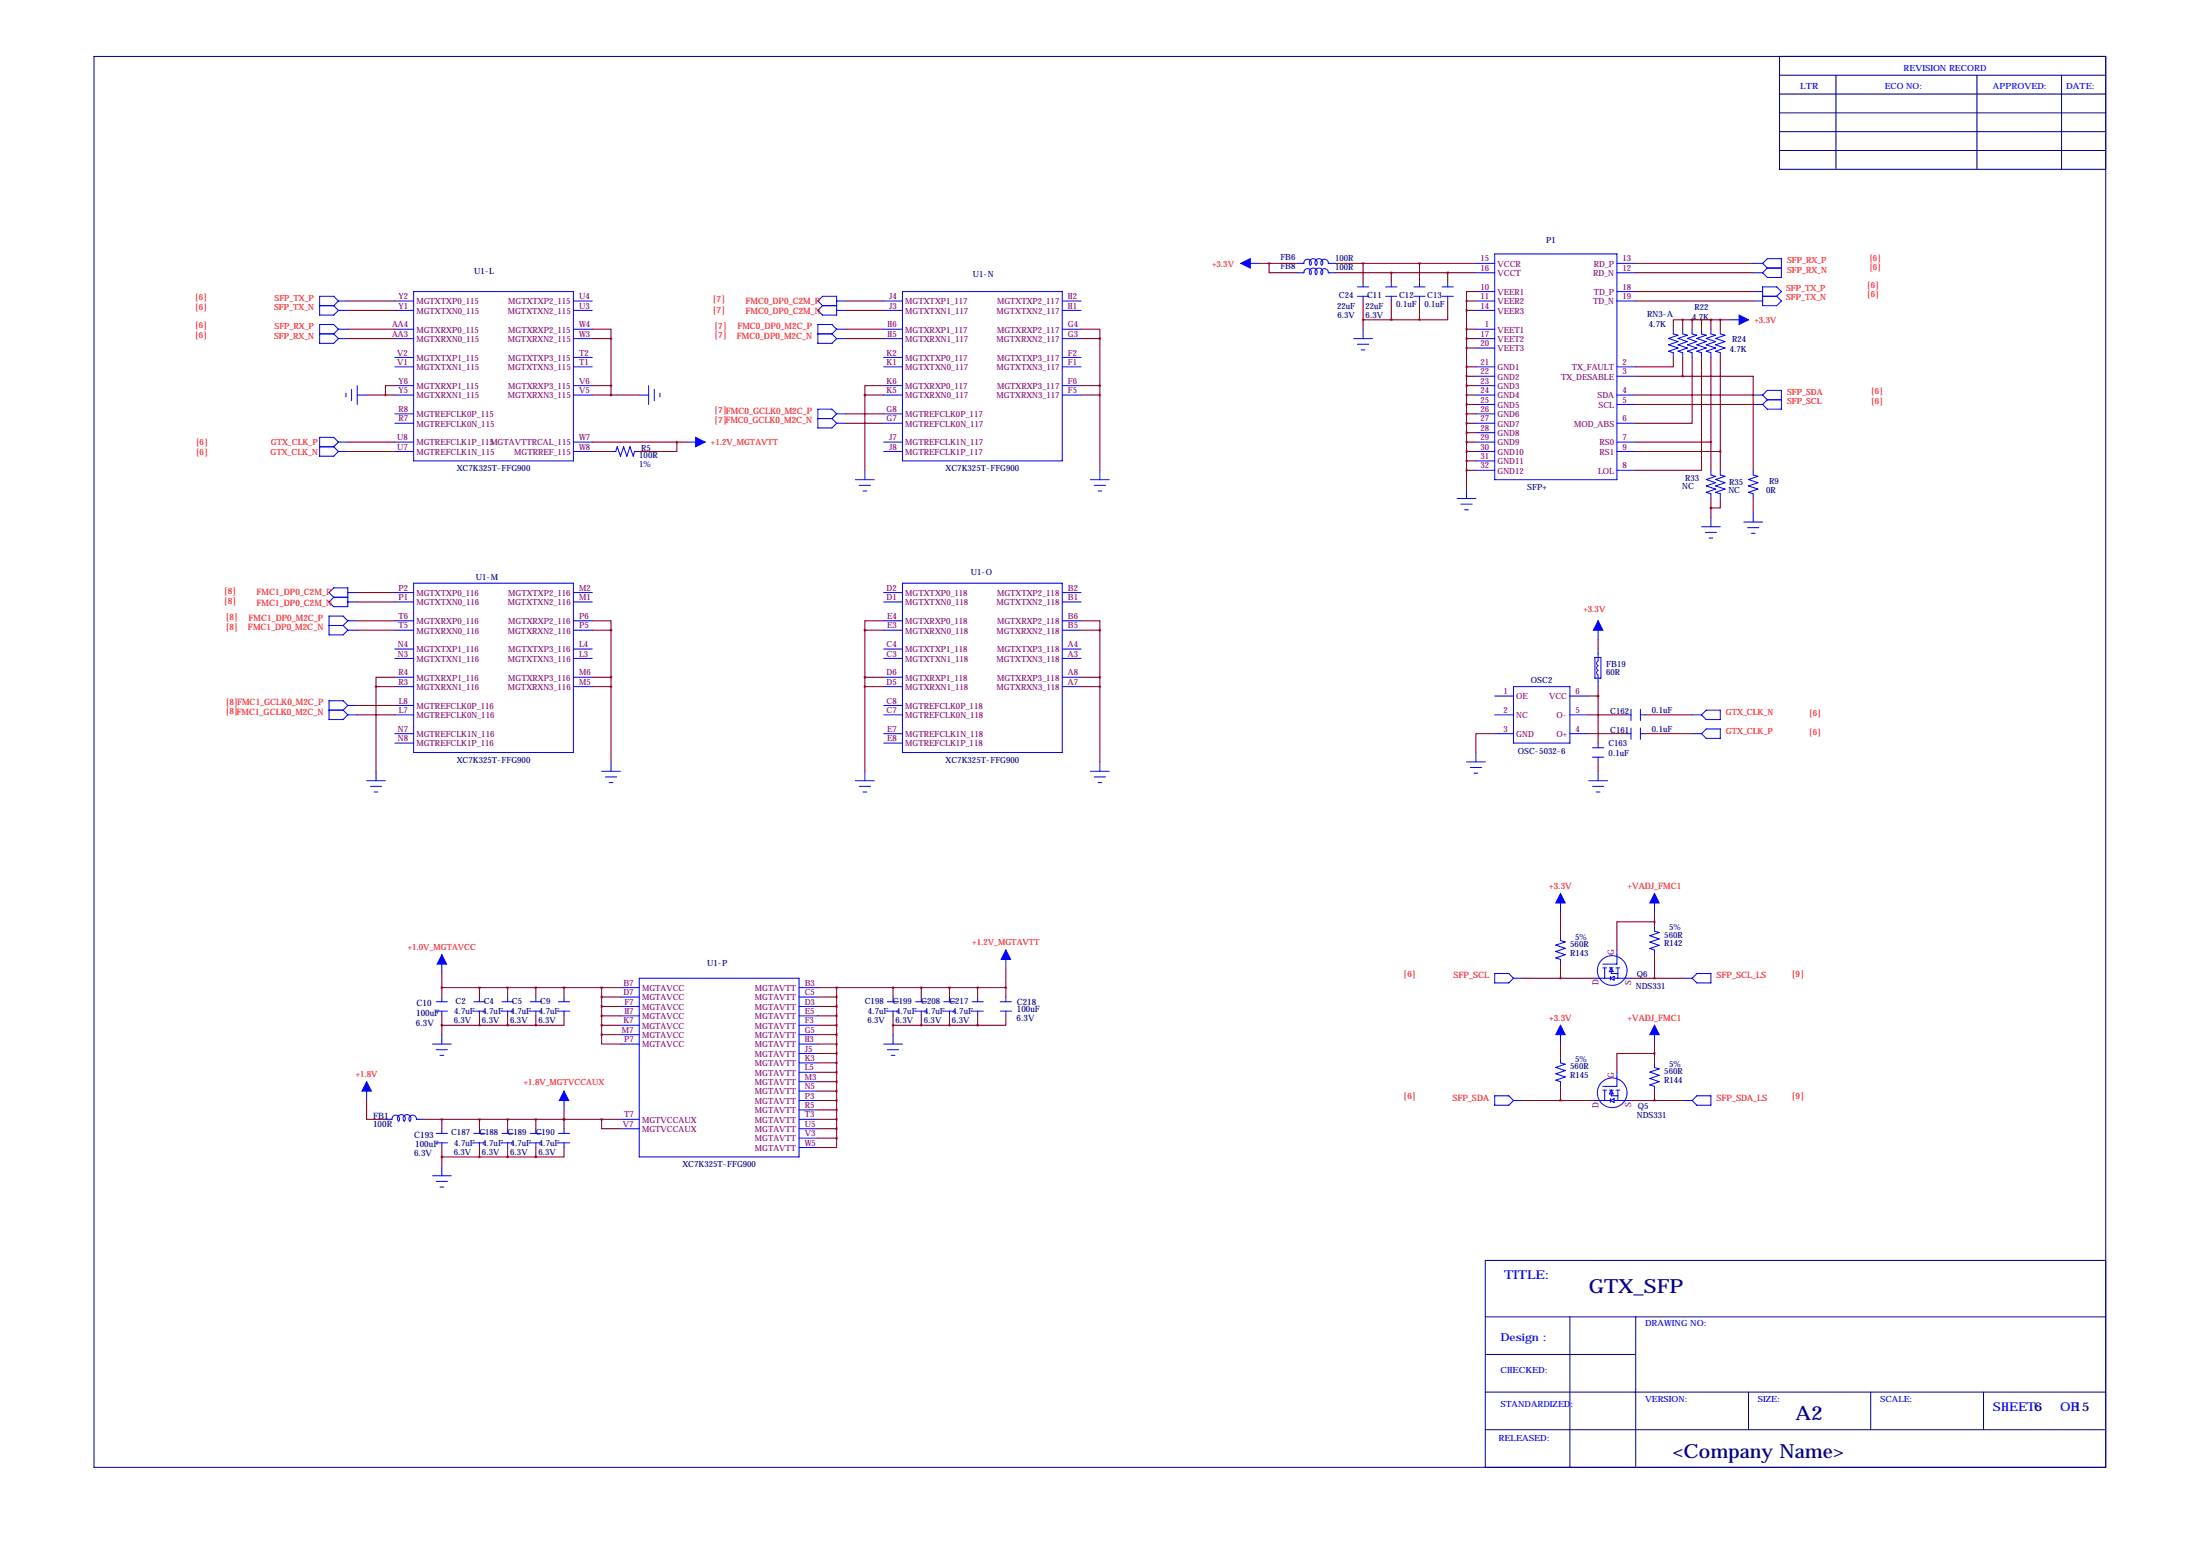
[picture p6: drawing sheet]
<svg xmlns="http://www.w3.org/2000/svg" width="594mm" height="419mm" viewBox="0 0 594 419" stroke-linecap="round" stroke-linejoin="round" font-family="sans-serif">
<g fill="none" stroke="#000080" stroke-width=".27">
<path d="M25.4 15.2h543.6v381h-543.6zM480.8 15.2v30.5h88.2M480.8 20.3h88.2M480.8 25.4h88.2M480.8 30.5h88.2M480.8 35.6h88.2M496.1 20.3v25.4M534.2 20.3v25.4M557 20.3v25.4M480.8 40.6h88.2M401.3 355.6h167.7M424.2 355.6v40.6"/>
<path d="M442 355.6v40.4M569 340.4h-167.7v55.8M401.3 375.9h167.7M401.3 365.8h40.4M472.4 375.9v10.2M505.5 375.9v10.2M535.9 375.9v10.2M401.3 386.1h167.7"/>
</g>
<g fill="none" stroke="#00f" stroke-width=".27">
<path d="M111.8 78.7h43.1v45.8h-43.1zM243.8 78.7h43.2v45.8h-43.2zM335.3 71.1h5.1M350.5 71.1h1.8M350.5 73.7h1.8M352.3 71.1a1.02 1.02 0 0 1 1.3-1.1 1.02 1.02 0 0 1 .5 1.6M352.3 73.7a1.02 1.02 0 0 1 1.3-1.1 1.02 1.02 0 0 1 .5 1.6M354.1 71.6a1.07 1.07 0 0 1 0-1.4 1.07 1.07 0 0 1 1.5 0 1.07 1.07 0 0 1 0 1.4M354.1 74.2a1.07 1.07 0 0 1 0-1.5 1.07 1.07 0 0 1 1.5 0 1.07 1.07 0 0 1 0 1.5M355.6 71.6a1.07 1.07 0 0 1 0-1.4 1.07 1.07 0 0 1 1.5 0 1.07 1.07 0 0 1 0 1.4M355.6 74.2a1.07 1.07 0 0 1 0-1.5 1.07 1.07 0 0 1 1.5 0 1.07 1.07 0 0 1 0 1.5M358.9 73.7a1.02 1.02 0 0 0-1.3-1.1 1.02 1.02 0 0 0-.5 1.6"/>
<path d="M358.9 73.7h1.8M360.7 71.1h-1.8a1.02 1.02 0 0 0-1.3-1.1 1.02 1.02 0 0 0-.5 1.6M366.8 77.5h3M368.3 76.2v1.3M374.4 77.5h3M375.9 76.2v1.3M382 77.5h3.1M383.5 76.2v1.3M389.6 77.5h3.1M391.2 76.2v1.3M398.8 71.1h5.1M398.8 73.7h5.1"/>
<path d="M398.8 78.7h5.1M403.9 68.6h33v60.9h-33zM436.9 71.1h5.1M436.9 73.7h5.1M436.9 78.7h5.1M473.7 71.1h2.5M473.7 73.7h2.5M473.7 78.7h2.5M476.2 77.5h3.9l1.2 1.2-1.2 1.3 1.2 1.3-1.2 1.3h-3.9zM476.2 71.1l1.3-1.2h3.8v5h-3.8l-1.3-1.2M476.2 71.1l1.3 1.3M477.5 72.4h3.8"/>
<path d="M477.5 72.4l-1.3 1.3M86.4 82.6h3.8M86.4 90.2h3.8M90.2 82.6l1.2 1.2M90.2 90.2l1.2 1.2M91.4 81.3l-1.2-1.3h-3.8v5.1h3.8l1.2-1.3M91.4 81.3h2.6M91.4 83.8h2.6M91.4 88.9h2.6M91.4 91.4h2.6M91.4 88.9l-1.2-1.3h-3.8v5.1h3.8l1.2-1.3M91.4 81.3l-1.2 1.3"/>
<path d="M91.4 88.9l-1.2 1.3M106.7 81.3h5.1M106.7 83.8h5.1M106.7 88.9h5.1M106.7 91.4h5.1M106.7 99.1h5.1M106.7 96.5h5.1M154.9 81.3h5.1M154.9 83.8h5.1M154.9 88.9h5.1M154.9 91.4h5.1M154.9 99.1h5.1"/>
<path d="M154.9 96.5h5.1M221 90.2h3.8M222.2 80h3.9v5.1h-3.9l-1.2-1.3 1.2-1.2-1.2-1.3zM222.2 82.6h3.9M224.8 90.2l1.3 1.2M226.1 81.3h2.5M226.1 83.8h2.5M226.1 88.9h2.5M226.1 91.4h2.5M226.1 88.9l-1.3-1.3h-3.8v5.1h3.8l1.3-1.3M226.1 88.9l-1.3 1.3M238.8 81.3h5"/>
<path d="M238.8 83.8h5M238.8 88.9h5M238.8 91.4h5M238.8 99.1h5M238.8 96.5h5M287 81.3h5.1M287 83.8h5.1M287 88.9h5.1M287 91.4h5.1M287 99.1h5.1M287 96.5h5.1M365.8 91.4h5"/>
<path d="M366.8 80h3M366.8 93h3M367.8 94.5h1M368.3 80v1.3M368.3 88.9v2.5M374.4 80h3M375.9 80v1.3M382 80h3.1M383.5 80v1.3M389.6 80h3.1M391.2 80v1.3M398.8 81.3h5.1"/>
<path d="M398.8 83.8h5.1M398.8 88.9h5.1M398.8 91.4h5.1M398.8 94h5.1M398.8 99.1h5.1M436.9 81.3h5.1M436.9 99.1h5.1M452.1 88.9v1.3l1.3 .3-2.6 .9 2.6 .9-2.6 .8 2.6 .9-2.6 .8 1.3 .4v1.3M454.7 88.9v1.3l1.2 .3-2.5 .9 2.5 .9-2.5 .8 2.5 .9-2.5 .8 1.3 .4v1.3M457.2 88.9v1.3l1.3 .3-2.6 .9 2.6 .9-2.6 .8 2.6 .9-2.6 .8 1.3 .4v1.3M459.7 88.9v1.3l1.3 .3-2.5 .9 2.5 .9-2.5 .8 2.5 .9-2.5 .8 1.2 .4v1.3M462.3 88.9v1.3l1.2 .3-2.5 .9 2.5 .9-2.5 .8 2.5 .9-2.5 .8 1.3 .4v1.3"/>
<path d="M464.8 88.9v1.3l1.3 .3-2.6 .9 2.6 .9-2.6 .8 2.6 .9-2.6 .8 1.3 .4v1.3M467.4 86.4h5M473.7 81.3h2.5M476.2 80h3.9M91.4 119.4h2.6M91.4 119.4l-1.2 1.2M91.4 119.4l-1.2-1.3h-3.8v5.1h3.8l1.2-1.3M93.5 106.2v1M95 105.2v3M96.5 106.7h2.6M96.5 104.1v5.1M106.7 104.1h5.1"/>
<path d="M106.7 106.7h5.1M106.7 111.8h5.1M106.7 114.3h5.1M106.7 119.4h5.1M154.9 104.1h5.1M154.9 106.7h5.1M154.9 119.4h5.1M172.7 106.7h2.6M175.3 104.1v5.1M176.8 105.2v3M178.3 106.2v1M185.4 119.4h5.1"/>
<path d="M221 113h3.8M224.8 113l1.3 1.3M226.1 111.8h2.5M226.1 114.3h2.5M226.1 111.8l-1.3-1.3h-3.8v5.1h3.8l1.3-1.3M226.1 111.8l-1.3 1.2M238.8 104.1h5M238.8 106.7h5M238.8 111.8h5M238.8 114.3h5M238.8 119.4h5M287 104.1h5.1"/>
<path d="M287 106.7h5.1M398.8 101.6h5.1M398.8 104.1h5.1M398.8 106.7h5.1M398.8 109.2h5.1M398.8 111.8h5.1M398.8 114.3h5.1M398.8 116.8h5.1M398.8 119.4h5.1M436.9 101.6h5.1M436.9 106.7h5.1M436.9 109.2h5.1"/>
<path d="M436.9 114.3h5.1M436.9 119.4h5.1M473.7 106.7h2.5M473.7 109.2h2.5M476.2 106.7l1.3 1.2M476.2 106.7l1.3-1.3h3.8v5.1h-3.8l-1.3-1.3M477.5 107.9h3.8M477.5 107.9l-1.3 1.3M86.4 120.6h3.8M90.2 120.6l1.2 1.3M91.4 121.9h2.6M106.7 121.9h5.1"/>
<path d="M154.9 121.9h5.1M165.1 121.9h1.3l.4-1.3 .8 2.6 .9-2.6 .9 2.6 .8-2.6 .9 2.6 .3-1.3h1.3M231.1 129.5h5.1M232.2 131.1h3M233.2 132.6h1M233.7 127v2.5M238.8 121.9h5M294.6 129.5h5.1M295.7 131.1h3M296.7 132.6h1M297.2 127v2.5M393.7 134.6h5.1"/>
<path d="M394.7 136.1h3.1M395.7 137.7h1M396.2 132.1v2.5M398.8 121.9h5.1M398.8 124.5h5.1M398.8 127h5.1M436.9 121.9h5.1M436.9 127h5.1M462.3 127v1.3l1.2 .3-2.5 .9 2.5 .9-2.5 .8 2.5 .9-2.5 .8 1.3 .4v1.3M462.3 139.7v2.5M464.8 127v1.3l1.3 .3-2.6 .9 2.6 .9-2.6 .8 2.6 .9-2.6 .8 1.3 .4v1.3M473.7 127v1.3l1.3 .3-2.6 .9 2.6 .9-2.6 .8 2.6 .9-2.6 .8 1.3 .4v1.3"/>
<path d="M473.7 138.4v2.6M111.8 157.5h43.1v45.7h-43.1zM243.8 157.5h43.2v45.7h-43.2zM459.7 142.2h5.1M460.8 143.8h3M461.8 145.3h1M471.2 141h5M472.2 142.5h3M473.2 144h1M88.9 168.9h3.8M88.9 160l1.3-1.2h3.8v5h-3.8l-1.3-1.2 1.3-1.3zM90.2 161.3h3.8"/>
<path d="M92.7 168.9l1.3 1.3M94 160h2.5M94 167.6h2.5M94 162.6h2.5M94 170.2h2.5M94 167.6l-1.3-1.2h-3.8v5h3.8l1.3-1.2M94 167.6l-1.3 1.3M106.7 175.3h5.1M106.7 177.8h5.1M106.7 160h5.1M106.7 167.6h5.1M106.7 162.6h5.1"/>
<path d="M106.7 170.2h5.1M154.9 175.3h5.1M154.9 177.8h5.1M154.9 160h5.1M154.9 167.6h5.1M154.9 162.6h5.1M154.9 170.2h5.1M238.8 175.3h5M238.8 177.8h5M238.8 160h5M238.8 167.6h5M238.8 162.6h5"/>
<path d="M238.8 170.2h5M287 175.3h5.1M287 177.8h5.1M287 160h5.1M287 167.6h5.1M287 162.6h5.1M287 170.2h5.1M430.9 177.5h1.7v5.6h-1.7zM431.8 167.6v5.1M431.8 175.3v3.2M431.8 178.5l-.4 .6 .4 .6-.4 .7 .4 .6-.4 .4v.5l.4 .4M88.9 191.8h3.8"/>
<path d="M92.7 191.8l1.3 1.2M94 193h2.5M94 190.5h2.5M94 190.5l-1.3-1.3h-3.8v5.1h3.8l1.3-1.3M94 190.5l-1.3 1.3M106.7 193h5.1M106.7 198.1h5.1M106.7 185.4h5.1M106.7 182.9h5.1M106.7 190.5h5.1M154.9 185.4h5.1M154.9 182.9h5.1"/>
<path d="M238.8 193h5M238.8 198.1h5M238.8 185.4h5M238.8 182.9h5M238.8 190.5h5M287 185.4h5.1M287 182.9h5.1M403.9 193h5M403.9 198.1h5M403.9 188h5M408.9 185.4h15.3v15.3h-15.3zM424.2 193h5.1"/>
<path d="M424.2 198.1h5.1M424.2 188h5.1M431.8 182.4v3M439.4 193h1.3M439.4 198.1h1.3M440.7 191.5v3.1M440.7 196.6v3M443.2 191.5v3.1M443.2 196.6v3M443.2 193h1.3M443.2 198.1h1.3M457.2 193h2.5"/>
<path d="M457.2 198.1h2.5M459.7 193l1.3-1.2h3.8v2.5h-3.8zM459.7 198.1l1.3-1.3h3.8v2.6h-3.8zM99.1 210.8h5M100.1 212.3h3M101.1 213.9h1M101.6 208.3v2.5M106.7 200.7h5.1M162.6 208.3h5M163.6 209.8h3M164.6 211.3h1M165.1 205.7v2.6"/>
<path d="M231.1 210.8h5.1M232.2 212.3h3M233.2 213.9h1M233.7 208.3v2.5M238.8 200.7h5M294.6 208.3h5.1M295.7 209.8h3M296.7 211.3h1M297.2 205.7v2.6M396.2 205.7h5.1M397.3 207.3h3M398.3 208.8h1"/>
<path d="M398.8 203.2v2.5M429.3 210.8h5M430.3 204.5h3M430.3 201.9h3M430.3 212.3h3M431.3 213.9h1M431.8 200.7v1.2M431.8 204.5v1.2M431.8 208.3v2.5M119.4 257.8v5.1M271.8 256.5v5.1M421.6 252.7v1.3l1.3 .4-2.5 .8 2.5 .9-2.5 .8 2.5 .9-2.5 .9 1.2 .4v1.3"/>
<path d="M421.6 241.3v5.1M436.9 256.5v3.9h-3.8M447 250.2v1.3l1.3 .3-2.5 .9 2.5 .8-2.5 .9 2.5 .9-2.5 .8 1.2 .4v1.3M447 241.3v5.1M117.9 273h3M117.9 270.5h3M119.4 269.2v1.3M119.4 273v1.3M119.4 279.4v2.5M128 273h3.1M128 270.5h3.1M129.5 269.2v1.3"/>
<path d="M129.5 273v1.3M135.6 273h3.1M135.6 270.5h3.1M137.2 269.2v1.3M137.2 273v1.3M143.3 273h3M143.3 270.5h3M144.8 269.2v1.3M144.8 273v1.3M150.9 273h3M150.9 270.5h3M152.4 269.2v1.3"/>
<path d="M152.4 273v1.3M167.6 266.7h5.1M167.6 269.2h5.1M167.6 271.8h5.1M167.6 274.3h5.1M167.6 276.9h5.1M167.6 279.4h5.1M172.7 264.2h43.2v48.2h-43.2zM215.9 266.7h5.1M215.9 269.2h5.1M215.9 271.8h5.1M215.9 274.3h5.1"/>
<path d="M215.9 276.9h5.1M215.9 279.4h5.1M239.8 273h3M239.8 270.5h3M241.3 269.2v1.3M241.3 273v1.3M241.3 279.4v2.5M247.4 273h3M247.4 270.5h3M248.9 269.2v1.3M248.9 273v1.3M255 273h3.1"/>
<path d="M255 270.5h3.1M256.5 269.2v1.3M256.5 273v1.3M262.6 273h3.1M262.6 270.5h3.1M264.2 269.2v1.3M264.2 273v1.3M270.3 273h3M270.3 270.5h3M271.8 269.2v1.3M271.8 273v1.3M403.9 262.9h3.8l1.2 1.3-1.2 1.2h-3.8z"/>
<path d="M408.9 264.2h2.6M421.6 276.9v5M430.5 264.2h4.6M433.1 261.4h1M433.6 261.4v2.8M434.8 261.4h1.1M435.1 264.2l1-.5v1zM435.1 263.7v1M435.4 261.4v1.5h1.7M435.4 261.4l.5 1h-1.1zM436.1 264.2h4.6M436.6 261.4h1"/>
<path d="M437.1 261.4v2.8M447 276.9v5M454.7 264.2h2.5M457.2 264.2l1.3-1.3h3.8v2.5h-3.8zM99.1 292.1v5.1M116.8 281.9h5.1M117.9 283.5h3M118.9 285h1M152.4 294.6v5.1M167.6 281.9h5.1M215.9 281.9h5.1M215.9 284.5h5.1"/>
<path d="M215.9 287h5.1M215.9 289.6h5.1M215.9 292.1h5.1M215.9 294.6h5.1M215.9 297.2h5.1M215.9 299.7h5.1M238.8 281.9h5M239.8 283.5h3M240.8 285h1M403.9 295.9h3.8l1.2 1.3-1.2 1.2h-3.8zM408.9 297.2h2.6M421.6 285.8v1.2l1.3 .4-2.5 .8 2.5 .9-2.5 .9 2.5 .8-2.5 .9 1.2 .4v1.3"/>
<path d="M430.5 297.2h4.6M433.1 294.4h1M433.6 294.4v2.8M434.8 294.4h1.1M435.1 297.2l1-.5v1zM435.1 296.7v1M435.4 294.4v1.5h1.7M435.4 294.4l.5 1h-1.1zM436.1 297.2h4.6M436.6 294.4h1M436.9 289.6v3.8h-3.8M437.1 294.4v2.8"/>
<path d="M447 287v1.3l1.3 .3-2.5 .9 2.5 .9-2.5 .8 2.5 .9-2.5 .9 1.2 .4v1.2M454.7 297.2h2.5M458.5 295.9h3.8v2.5h-3.8l-1.3-1.2zM104.1 302.3h1.8a1.02 1.02 0 0 1 1.3-1.1 1.02 1.02 0 0 1 .5 1.6M107.7 302.8a1.07 1.07 0 0 1 0-1.5 1.07 1.07 0 0 1 1.5 0 1.07 1.07 0 0 1 0 1.5 1.06 1.06 0 0 1 .1-1.5 1.06 1.06 0 0 1 1.4 0 1.06 1.06 0 0 1 .1 1.5M114.3 302.3h-1.8a1.02 1.02 0 0 0-1.3-1.1 1.02 1.02 0 0 0-.5 1.6M116.8 317.5h5.1M117.9 308.6h3M117.9 306.1h3M117.9 319h3M119.4 304.8v1.3M119.4 308.6v1.3"/>
<path d="M119.4 315v2.5M128 308.6h3.1M128 306.1h3.1M129.5 304.8v1.3M129.5 308.6v1.3M135.6 308.6h3.1M135.6 306.1h3.1M137.2 304.8v1.3M137.2 308.6v1.3M143.3 308.6h3M143.3 306.1h3M144.8 304.8v1.3"/>
<path d="M144.8 308.6v1.3M150.9 308.6h3M150.9 306.1h3M152.4 304.8v1.3M152.4 308.6v1.3M167.6 302.3h5.1M167.6 304.8h5.1M215.9 302.3h5.1M215.9 304.8h5.1M215.9 307.3h5.1M215.9 309.9h5.1M118.9 320.5h1"/>
<circle cx="435.6" cy="262.1" r="4"/>
<circle cx="435.6" cy="295.1" r="4"/>
</g>
<g fill="#00f" stroke="#00f" stroke-width=".27">
<path d="M431.8 167.6l1.3 2.6h-2.6z"/>
<path d="M335.3 71.1l2.5-1.2v2.5z"/>
<path d="M469.9 85.1l2.5 1.3-2.5 1.2z"/>
<path d="M188 118.1l2.5 1.3-2.5 1.2z"/>
<path d="M152.4 294.6l1.3 2.6h-2.6z"/>
<path d="M271.8 256.5l1.2 2.6h-2.5z"/>
<path d="M99.1 292.1l1.2 2.5h-2.5z"/>
<path d="M447 241.3l1.3 2.5h-2.5z"/>
<path d="M421.6 241.3l1.3 2.5h-2.5z"/>
<path d="M447 276.9l1.3 2.5h-2.5z"/>
<path d="M421.6 276.9l1.3 2.5h-2.5z"/>
<path d="M119.4 257.8l1.2 2.6h-2.5z"/>
</g>
<g fill="none" stroke="#800000" stroke-width=".27">
<path d="M340.4 71.1h10.1M342.9 71.1v2.6h7.6M360.7 71.1h38.1M360.7 73.7h38.1M368.3 71.1v5.1M375.9 73.7v2.5M383.5 71.1v5.1M391.2 73.7v2.5M398.8 78.7h-2.6v2.6M442 71.1h31.7M442 73.7h31.7M442 78.7h31.7"/>
<path d="M94 81.3h12.7M94 83.8h12.7M94 88.9h12.7M94 91.4h12.7M160 88.9h5.1v2.5M160 91.4h5.1M165.1 91.4v15.3M228.6 81.3h10.2M228.6 83.8h10.2M228.6 88.9h10.2M228.6 91.4h10.2M292.1 88.9h5.1v2.5"/>
<path d="M292.1 91.4h5.1M297.2 91.4v35.6M368.3 81.3v7.6M368.3 86.4h15.2M375.9 81.3v5.1M383.5 81.3v5.1M391.2 81.3v5.1h-7.7M396.2 81.3h2.6M396.2 81.3v50.8M396.2 83.8h2.6M396.2 88.9h2.6M396.2 91.4h2.6"/>
<path d="M396.2 94h2.6M396.2 99.1h2.6M442 81.3h31.7M452.1 96.5v2.6h-10.1M454.7 86.4h-2.6v2.5M454.7 86.4h12.7M454.7 86.4v2.5M454.7 96.5v5.1M457.2 96.5v17.8h-15.2M457.2 86.4v2.5M459.7 96.5v30.5h-17.7M459.7 86.4v2.5"/>
<path d="M462.3 86.4v2.5M462.3 96.5v30.5M464.8 86.4v2.5M464.8 96.5v30.5M94 119.4h12.7M99.1 106.7h7.6M106.7 104.1h-2.6v2.6M160 104.1h5.1M160 106.7h12.7M160 119.4h25.4M182.9 119.4v2.5h-10.2M228.6 111.8h10.2"/>
<path d="M228.6 114.3h10.2M233.7 106.7h5.1M233.7 106.7v20.3M238.8 104.1h-5.1v2.6M292.1 104.1h5.1M292.1 106.7h5.1M396.2 101.6h2.6M396.2 104.1h2.6M396.2 106.7h2.6M396.2 109.2h2.6M396.2 111.8h2.6M396.2 114.3h2.6"/>
<path d="M396.2 116.8h2.6M396.2 119.4h2.6M442 101.6h12.7M442 106.7h31.7M442 109.2h31.7M442 119.4h20.3M454.7 101.6h19v25.4M94 121.9h12.7M160 121.9h5.1M396.2 121.9h2.6M396.2 124.5h2.6M396.2 127h2.6"/>
<path d="M442 121.9h22.8M462.3 134.6v5.1M464.8 134.6v2.6h-2.5M473.7 134.6v3.8M96.5 170.2h10.2M96.5 167.6h10.2M96.5 160h10.2M96.5 162.6h10.2M160 167.6h5.1v2.6M160 170.2h5.1M165.1 170.2v35.5M233.7 170.2h5.1"/>
<path d="M233.7 170.2v38.1M238.8 167.6h-5.1v2.6M292.1 167.6h5.1v2.6M292.1 170.2h5.1M297.2 170.2v35.5M431.8 172.7v2.6M96.5 193h10.2M96.5 190.5h10.2M101.6 185.4h5.1M101.6 185.4v22.9M106.7 182.9h-5.1v2.5M160 185.4h5.1"/>
<path d="M160 182.9h5.1M233.7 185.4h5.1M233.7 182.9h5.1M292.1 185.4h5.1M292.1 182.9h5.1M403.9 198.1h-5.1v5.1M429.3 193h10.1M429.3 198.1h10.1M429.3 188h2.5M431.8 185.4v15.3M444.5 193h12.7M444.5 198.1h12.7"/>
<path d="M431.8 205.7v2.6M421.6 246.4v6.3M447 248.9h-10.1v7.6M447 246.4v3.8M447 257.8v6.4M119.4 266.7h48.2M119.4 276.9h25.4M119.4 262.9v6.3M119.4 274.3v5.1M129.5 266.7v2.5M129.5 274.3v2.6M137.2 266.7v2.5"/>
<path d="M137.2 274.3v2.6M144.8 266.7v2.5M144.8 274.3v2.6M152.4 274.3v2.6h-7.6M152.4 266.7v2.5M162.6 279.4v2.5h5M162.6 276.9h5M162.6 279.4h5M162.6 266.7v12.7M162.6 274.3h5M162.6 271.8h5M162.6 269.2h5"/>
<path d="M221 266.7h50.8M221 276.9h5.1M221 279.4h5.1M221 274.3h5.1M221 271.8h5.1M221 269.2h5.1M226.1 266.7v40.6M241.3 276.9h22.9M241.3 266.7v2.5M241.3 274.3v5.1M248.9 266.7v2.5M248.9 274.3v2.6"/>
<path d="M256.5 266.7v2.5M256.5 274.3v2.6M264.2 266.7v2.5M264.2 274.3v2.6M271.8 274.3v2.6h-7.6M271.8 261.6v7.6M411.5 264.2h19M421.6 260.4v3.8M440.7 264.2h14M99.1 297.2v5.1h5M152.4 299.7v5.1M221 299.7h5.1"/>
<path d="M221 297.2h5.1M221 294.6h5.1M221 292.1h5.1M221 289.6h5.1M221 287h5.1M221 284.5h5.1M221 281.9h5.1M411.5 297.2h19M421.6 281.9v3.9M421.6 293.4v3.8M440.7 297.2h14M447 284.5h-10.1v5.1"/>
<path d="M447 281.9v5.1M447 294.6v2.6M114.3 302.3h53.3M119.4 302.3v2.5M119.4 309.9v5.1M119.4 312.4h25.4M129.5 302.3v2.5M129.5 309.9v2.5M137.2 302.3v2.5M137.2 309.9v2.5M144.8 302.3v2.5M144.8 309.9v2.5"/>
<path d="M152.4 309.9v2.5h-7.6M152.4 302.3h.1M162.6 302.3v2.5h5M221 302.3h5.1M221 307.3h5.1M221 304.8h5.1M226.1 307.3v2.6h-5.1"/>
</g>
<path d="M383.5 71.1a.05 .05 0 0 0 .1 0 .05 .05 0 0 0-.1 0zM391.1 73.7a.05 .05 0 0 0 .1 0 .05 .05 0 0 0-.1 0zM383.5 86.4a.05 .05 0 0 0 .1 0 .05 .05 0 0 0-.1 0zM396.2 81.3a.05 .05 0 0 0 .1 0 .05 .05 0 0 0-.1 0zM396.2 83.8a.05 .05 0 0 0 .1 0 .05 .05 0 0 0-.1 0zM396.2 88.9a.05 .05 0 0 0 .1 0 .05 .05 0 0 0-.1 0zM396.2 91.4a.05 .05 0 0 0 .1 0 .05 .05 0 0 0-.1 0zM396.2 94a.05 .05 0 0 0 .1 0 .05 .05 0 0 0-.1 0zM396.2 99.1a.05 .05 0 0 0 .1 0 .05 .05 0 0 0-.1 0zM396.2 101.6a.05 .05 0 0 0 .1 0 .05 .05 0 0 0-.1 0zM396.2 104.1a.05 .05 0 0 0 .1 0 .05 .05 0 0 0-.1 0zM396.2 106.7a.05 .05 0 0 0 .1 0 .05 .05 0 0 0-.1 0zM396.2 109.2a.05 .05 0 0 0 .1 0 .05 .05 0 0 0-.1 0zM396.2 111.8a.05 .05 0 0 0 .1 0 .05 .05 0 0 0-.1 0zM396.2 114.3a.05 .05 0 0 0 .1 0 .05 .05 0 0 0-.1 0zM396.2 116.8a.05 .05 0 0 0 .1 0 .05 .05 0 0 0-.1 0zM396.2 119.4a.05 .05 0 0 0 .1 0 .05 .05 0 0 0-.1 0zM396.2 121.9a.05 .05 0 0 0 .1 0 .05 .05 0 0 0-.1 0zM396.2 124.5a.05 .05 0 0 0 .1 0 .05 .05 0 0 0-.1 0zM396.2 127a.05 .05 0 0 0 .1 0 .05 .05 0 0 0-.1 0zM454.6 86.4a.05 .05 0 0 0 .1 0 .05 .05 0 0 0-.1 0zM459.7 86.4a.05 .05 0 0 0 .1 0 .05 .05 0 0 0-.1 0zM454.6 101.6a.05 .05 0 0 0 .1 0 .05 .05 0 0 0-.1 0zM129.5 266.7a.05 .05 0 0 0 .1 0 .05 .05 0 0 0-.1 0zM137.1 266.7a.05 .05 0 0 0 .1 0 .05 .05 0 0 0-.1 0zM137.1 276.9a.05 .05 0 0 0 .1 0 .05 .05 0 0 0-.1 0zM129.5 276.9a.05 .05 0 0 0 .1 0 .05 .05 0 0 0-.1 0zM137.1 312.4a.05 .05 0 0 0 .1 0 .05 .05 0 0 0-.1 0zM129.5 312.4a.05 .05 0 0 0 .1 0 .05 .05 0 0 0-.1 0zM129.5 302.3a.05 .05 0 0 0 .1 0 .05 .05 0 0 0-.1 0zM137.1 302.3a.05 .05 0 0 0 .1 0 .05 .05 0 0 0-.1 0zM264.1 276.9a.05 .05 0 0 0 .1 0 .05 .05 0 0 0-.1 0zM256.5 276.9a.05 .05 0 0 0 .1 0 .05 .05 0 0 0-.1 0zM256.5 266.7a.05 .05 0 0 0 .1 0 .05 .05 0 0 0-.1 0zM264.1 266.7a.05 .05 0 0 0 .1 0 .05 .05 0 0 0-.1 0zM162.5 279.4a.05 .05 0 0 0 .1 0 .05 .05 0 0 0-.1 0zM162.5 276.9a.05 .05 0 0 0 .1 0 .05 .05 0 0 0-.1 0zM162.5 274.3a.05 .05 0 0 0 .1 0 .05 .05 0 0 0-.1 0zM162.5 271.8a.05 .05 0 0 0 .1 0 .05 .05 0 0 0-.1 0zM162.5 269.2a.05 .05 0 0 0 .1 0 .05 .05 0 0 0-.1 0zM226 307.3a.05 .05 0 0 0 .1 0 .05 .05 0 0 0-.1 0zM226 304.8a.05 .05 0 0 0 .1 0 .05 .05 0 0 0-.1 0zM226 302.3a.05 .05 0 0 0 .1 0 .05 .05 0 0 0-.1 0zM226 299.7a.05 .05 0 0 0 .1 0 .05 .05 0 0 0-.1 0zM226 297.2a.05 .05 0 0 0 .1 0 .05 .05 0 0 0-.1 0zM226 294.6a.05 .05 0 0 0 .1 0 .05 .05 0 0 0-.1 0zM226 292.1a.05 .05 0 0 0 .1 0 .05 .05 0 0 0-.1 0zM226 289.6a.05 .05 0 0 0 .1 0 .05 .05 0 0 0-.1 0zM226 287a.05 .05 0 0 0 .1 0 .05 .05 0 0 0-.1 0zM226 284.5a.05 .05 0 0 0 .1 0 .05 .05 0 0 0-.1 0zM226 281.9a.05 .05 0 0 0 .1 0 .05 .05 0 0 0-.1 0zM226 279.4a.05 .05 0 0 0 .1 0 .05 .05 0 0 0-.1 0zM226 276.9a.05 .05 0 0 0 .1 0 .05 .05 0 0 0-.1 0zM226 274.3a.05 .05 0 0 0 .1 0 .05 .05 0 0 0-.1 0zM226 271.8a.05 .05 0 0 0 .1 0 .05 .05 0 0 0-.1 0zM226 269.2a.05 .05 0 0 0 .1 0 .05 .05 0 0 0-.1 0zM162.5 266.7a.05 .05 0 0 0 .1 0 .05 .05 0 0 0-.1 0zM162.5 302.3a.05 .05 0 0 0 .1 0 .05 .05 0 0 0-.1 0zM226 266.7a.05 .05 0 0 0 .1 0 .05 .05 0 0 0-.1 0zM104.1 106.7a.05 .05 0 0 0 .1 0 .05 .05 0 0 0-.1 0zM447 264.2a.05 .05 0 0 0 .1 0 .05 .05 0 0 0-.1 0zM447 248.9a.05 .05 0 0 0 .1 0 .05 .05 0 0 0-.1 0zM421.6 264.2a.05 .05 0 0 0 .1 0 .05 .05 0 0 0-.1 0zM447 297.2a.05 .05 0 0 0 .1 0 .05 .05 0 0 0-.1 0zM421.6 297.2a.05 .05 0 0 0 .1 0 .05 .05 0 0 0-.1 0zM447 284.5a.05 .05 0 0 0 .1 0 .05 .05 0 0 0-.1 0z" fill="#800000" stroke="#800000" stroke-width=".63"/>
<g font-size="5.3" fill="#000080">
<text x="429.3" y="349.2">GTX_SFP</text>
<text x="485.1" y="383.5">A2</text>
<text x="452.1" y="393.7">&lt;Company Name&gt;</text>
</g>
<g font-size="3.3" fill="#00f">
<text x="406.4" y="345.4">TITLE:</text>
<text x="538.5" y="381">SHEET:</text>
<text x="556.6" y="381">OF15</text>
</g>
<text font-size="3.3" fill="#000080" x="549.7" y="381">6</text>
<text font-size="3" fill="#00f" x="405.4" y="362.2">Design :</text>
<g font-size="2.4" fill="#f00">
<text x="192.5" y="81.6">[7]</text>
<text x="201.4" y="82">FMC0_DP0_C2M_P</text>
<text x="192.5" y="84.4">[7]</text>
<text x="193" y="88.7">[7]</text>
<text x="199.2" y="88.9">FMC0_DP0_M2C_P</text>
<text x="201.4" y="84.8">FMC0_DP0_C2M_N</text>
<text x="193" y="91.3">[7]</text>
<text x="199.1" y="91.4">FMC0_DP0_M2C_N</text>
<text x="193" y="111.6">[7]FMC0_GCLK0_M2C_P</text>
<text x="193" y="114.1">[7]FMC0_GCLK0_M2C_N</text>
<text x="60.5" y="160.4">[8]</text>
<text x="69.3" y="160.8">FMC1_DP0_C2M_P</text>
<text x="60.5" y="163.2">[8]</text>
<text x="60.9" y="167.5">[8]</text>
<text x="67.2" y="167.6">FMC1_DP0_M2C_P</text>
<text x="69.3" y="163.6">FMC1_DP0_C2M_N</text>
<text x="60.9" y="170">[8]</text>
<text x="67" y="170.2">FMC1_DP0_M2C_N</text>
<text x="60.9" y="190.3">[8]FMC1_GCLK0_M2C_P</text>
<text x="60.9" y="192.9">[8]FMC1_GCLK0_M2C_N</text>
<text x="418.6" y="240">+3.3V</text>
<text x="439.8" y="240">+VADJ_FMC1</text>
<text x="379.2" y="263.7">[6]</text>
<text x="484.1" y="263.7">[9]</text>
<text x="392.7" y="264.2">SFP_SCL</text>
<text x="463.8" y="264.2">SFP_SCL_LS</text>
<text x="418.6" y="275.6">+3.3V</text>
<text x="439.8" y="275.6">+VADJ_FMC1</text>
<text x="379.2" y="296.8">[6]</text>
<text x="392.4" y="297.2">SFP_SDA</text>
<text x="463.8" y="297.2">SFP_SDA_LS</text>
<text x="484.1" y="296.8">[9]</text>
</g>
<g font-size="2.4" fill="#000080">
<text x="112.4" y="274.4">100uF</text>
<text x="112.5" y="271.8">C10</text>
<text x="274.7" y="275.7">6.3V</text>
<text x="274.7" y="271.3">C218</text>
<text x="274.8" y="273.4">100uF</text>
<text x="112.4" y="276.9">6.3V</text>
<text x="100.8" y="302.3">FB1</text>
<text x="100.8" y="304.4">100R</text>
<text x="111.9" y="307.3">C193</text>
<text x="112.2" y="309.7">100uF</text>
<text x="111.9" y="312.3">6.3V</text>
</g>
<g font-size="2.3" fill="#00f">
<text x="514.4" y="19.1">REVISION RECORD</text>
<text x="486.4" y="24.1">LTR</text>
<text x="509.3" y="24.1">ECO NO:</text>
<text x="538.5" y="24.1">APPROVED:</text>
<text x="558.3" y="24.1">DATE:</text>
<text x="444.5" y="358.1">DRAWING NO:</text>
<text x="405.4" y="370.8">CHECKED:</text>
<text x="405.4" y="380">STANDARDIZED:</text>
<text x="444.5" y="378.5">VERSION:</text>
<text x="475" y="378.5">SIZE:</text>
<text x="508" y="378.5">SCALE:</text>
<text x="404.9" y="389.1">RELEASED:</text>
</g>
<g font-size="2.3" fill="#000080">
<text x="417.8" y="65.5">P1</text>
<text x="345.9" y="70.1">FB6</text>
<text x="360.7" y="70.4">100R</text>
<text x="128.1" y="73.9">U1-L</text>
<text x="262.9" y="74.9">U1-N</text>
<text x="345.9" y="72.6">FB8</text>
<text x="360.7" y="72.9">100R</text>
<text x="361.3" y="83.3">22uF</text>
<text x="361.8" y="80.5">C24</text>
<text x="368.9" y="83.3">22uF</text>
<text x="369.4" y="80.5">C11</text>
<text x="377.2" y="82.8">0.1uF</text>
<text x="378" y="80.5">C12</text>
<text x="384.9" y="82.8">0.1uF</text>
<text x="385.6" y="80.5">C13</text>
<text x="457.8" y="83.6">R22</text>
<text x="361.4" y="85.9">6.3V</text>
<text x="369" y="85.9">6.3V</text>
<text x="445.1" y="85.6">RN3-A</text>
<text x="445.5" y="88.4">4.7K</text>
<text x="457.2" y="86.4">4.7K</text>
<text x="467.4" y="95">4.7K</text>
<text x="468" y="92.2">R24</text>
<text x="172.7" y="123.7">100R</text>
<text x="173.2" y="121.7">R5</text>
<text x="123.4" y="127.3">XC7K325T-FFG900</text>
<text x="172.7" y="126">1%</text>
<text x="255.5" y="127.3">XC7K325T-FFG900</text>
<text x="455.3" y="129.8">R33</text>
<text x="467.2" y="130.8">R35</text>
<text x="478" y="130.6">R9</text>
<text x="412.7" y="132.4">SFP+</text>
<text x="454.6" y="132.1">NC</text>
<text x="467" y="133.1">NC</text>
<text x="477.2" y="133.1">0R</text>
<text x="262.3" y="155.2">U1-O</text>
<text x="128.5" y="156.7">U1-M</text>
<text x="413.7" y="184.4">OSC2</text>
<text x="434" y="182.4">60R</text>
<text x="434" y="180.1">FB19</text>
<text x="435.1" y="192.8">C162</text>
<text x="435.1" y="197.9">C161</text>
<text x="446.3" y="192.6">0.1uF</text>
<text x="446.3" y="197.6">0.1uF</text>
<text x="410.1" y="203.5">OSC-5032-6</text>
<text x="434.6" y="201.5">C163</text>
<text x="123.4" y="206">XC7K325T-FFG900</text>
<text x="255.5" y="206">XC7K325T-FFG900</text>
<text x="434.6" y="204.2">0.1uF</text>
<text x="451" y="251.2">5%</text>
<text x="424.3" y="255.8">560R</text>
<text x="425.6" y="253.7">5%</text>
<text x="449.6" y="255.6">R142</text>
<text x="449.7" y="253.2">560R</text>
<text x="191.1" y="260.9">U1-P</text>
<text x="424.2" y="258.1">R143</text>
<text x="442.3" y="263.9">Q6</text>
<text x="442" y="267">NDS331</text>
<text x="122.7" y="273.8">4.7uF</text>
<text x="123.1" y="271">C2</text>
<text x="130.4" y="273.8">4.7uF</text>
<text x="130.7" y="271">C4</text>
<text x="138" y="273.8">4.7uF</text>
<text x="138.3" y="271">C5</text>
<text x="145.6" y="273.8">4.7uF</text>
<text x="145.9" y="271">C9</text>
<text x="233.7" y="271">C198</text>
<text x="234.5" y="273.8">4.7uF</text>
<text x="241.3" y="271">C199</text>
<text x="242.1" y="273.8">4.7uF</text>
<text x="248.9" y="271">C208</text>
<text x="249.7" y="273.8">4.7uF</text>
<text x="256.5" y="271">C217</text>
<text x="257.4" y="273.8">4.7uF</text>
<text x="122.6" y="276.4">6.3V</text>
<text x="130.2" y="276.4">6.3V</text>
<text x="137.8" y="276.4">6.3V</text>
<text x="145.5" y="276.4">6.3V</text>
<text x="234.4" y="276.4">6.3V</text>
<text x="242" y="276.4">6.3V</text>
<text x="249.6" y="276.4">6.3V</text>
<text x="257.2" y="276.4">6.3V</text>
<text x="425.6" y="286.8">5%</text>
<text x="424.2" y="291.1">R145</text>
<text x="424.3" y="288.8">560R</text>
<text x="449.6" y="292.4">R144</text>
<text x="449.7" y="290.1">560R</text>
<text x="451" y="288">5%</text>
<text x="442.5" y="299.5">Q5</text>
<text x="442.3" y="301.8">NDS331</text>
<text x="121.9" y="306.6">C187</text>
<text x="122.6" y="311.9">6.3V</text>
<text x="122.7" y="309.4">4.7uF</text>
<text x="129.5" y="306.6">C188</text>
<text x="130.2" y="311.9">6.3V</text>
<text x="130.4" y="309.4">4.7uF</text>
<text x="137.1" y="306.6">C189</text>
<text x="137.8" y="311.9">6.3V</text>
<text x="138" y="309.4">4.7uF</text>
<text x="144.8" y="306.6">C190</text>
<text x="145.5" y="311.9">6.3V</text>
<text x="145.6" y="309.4">4.7uF</text>
<text x="184.4" y="315.2">XC7K325T-FFG900</text>
</g>
<g font-size="2.3" fill="#800080">
<text x="400" y="70.6">15</text>
<text x="438.4" y="70.6">13</text>
<text x="400" y="73.2">16</text>
<text x="404.6" y="72">VCCR</text>
<text x="404.6" y="74.6">VCCT</text>
<text x="430.5" y="74.6">RD_N</text>
<text x="430.6" y="72">RD_P</text>
<text x="438.4" y="73.2">12</text>
<text x="107.6" y="80.8">Y2</text>
<text x="107.6" y="83.3">Y1</text>
<text x="112.5" y="82.2">MGTXTXP0_115</text>
<text x="137.3" y="82.2">MGTXTXP2_115</text>
<text x="156.5" y="80.8">U4</text>
<text x="156.5" y="83.3">U3</text>
<text x="240.2" y="80.8">J4</text>
<text x="240.2" y="83.3">J3</text>
<text x="244.6" y="82.2">MGTXTXP1_117</text>
<text x="269.4" y="82.2">MGTXTXP2_117</text>
<text x="288.5" y="80.8">H2</text>
<text x="288.5" y="83.3">H1</text>
<text x="400" y="78.2">10</text>
<text x="400" y="80.8">11</text>
<text x="400" y="83.3">14</text>
<text x="404.6" y="79.6">VEER1</text>
<text x="404.6" y="82.2">VEER2</text>
<text x="430.5" y="82.2">TD_N</text>
<text x="430.6" y="79.6">TD_P</text>
<text x="438.4" y="80.8">19</text>
<text x="438.4" y="78.2">18</text>
<text x="105.9" y="88.4">AA4</text>
<text x="112.5" y="89.8">MGTXRXP0_115</text>
<text x="112.5" y="84.7">MGTXTXN0_115</text>
<text x="137.2" y="84.7">MGTXTXN2_115</text>
<text x="137.3" y="89.8">MGTXRXP2_115</text>
<text x="156.5" y="88.4">W4</text>
<text x="239.8" y="88.4">H6</text>
<text x="244.6" y="89.8">MGTXRXP1_117</text>
<text x="244.6" y="84.7">MGTXTXN1_117</text>
<text x="269.3" y="84.7">MGTXTXN2_117</text>
<text x="269.4" y="89.8">MGTXRXP2_117</text>
<text x="288.5" y="88.4">G4</text>
<text x="401.2" y="88.4">1</text>
<text x="404.6" y="84.7">VEER3</text>
<text x="404.6" y="89.8">VEET1</text>
<text x="105.9" y="90.9">AA3</text>
<text x="112.5" y="92.3">MGTXRXN0_115</text>
<text x="137.2" y="92.3">MGTXRXN2_115</text>
<text x="156.5" y="90.9">W3</text>
<text x="239.8" y="90.9">H5</text>
<text x="244.6" y="92.3">MGTXRXN1_117</text>
<text x="269.3" y="92.3">MGTXRXN2_117</text>
<text x="288.5" y="90.9">G3</text>
<text x="400" y="90.9">17</text>
<text x="400" y="93.5">20</text>
<text x="404.6" y="92.3">VEET2</text>
<text x="404.6" y="94.9">VEET3</text>
<text x="107.3" y="96">V2</text>
<text x="107.3" y="98.6">V1</text>
<text x="112.5" y="97.4">MGTXTXP1_115</text>
<text x="112.5" y="100">MGTXTXN1_115</text>
<text x="137.2" y="100">MGTXTXN3_115</text>
<text x="137.3" y="97.4">MGTXTXP3_115</text>
<text x="156.5" y="96">T2</text>
<text x="156.5" y="98.6">T1</text>
<text x="239.6" y="96">K2</text>
<text x="239.6" y="98.6">K1</text>
<text x="244.6" y="97.4">MGTXTXP0_117</text>
<text x="244.6" y="100">MGTXTXN0_117</text>
<text x="269.3" y="100">MGTXTXN3_117</text>
<text x="269.4" y="97.4">MGTXTXP3_117</text>
<text x="288.5" y="96">F2</text>
<text x="288.5" y="98.6">F1</text>
<text x="400" y="98.6">21</text>
<text x="400" y="101.1">22</text>
<text x="404.6" y="100">GND1</text>
<text x="424.7" y="100">TX_FAULT</text>
<text x="438.4" y="98.6">2</text>
<text x="438.4" y="101.1">3</text>
<text x="107.6" y="103.6">Y6</text>
<text x="107.6" y="106.2">Y5</text>
<text x="112.5" y="105">MGTXRXP1_115</text>
<text x="112.5" y="107.6">MGTXRXN1_115</text>
<text x="137.2" y="107.6">MGTXRXN3_115</text>
<text x="137.3" y="105">MGTXRXP3_115</text>
<text x="156.5" y="103.6">V6</text>
<text x="156.5" y="106.2">V5</text>
<text x="239.6" y="103.6">K6</text>
<text x="239.6" y="106.2">K5</text>
<text x="244.6" y="105">MGTXRXP0_117</text>
<text x="244.6" y="107.6">MGTXRXN0_117</text>
<text x="269.3" y="107.6">MGTXRXN3_117</text>
<text x="269.4" y="105">MGTXRXP3_117</text>
<text x="288.5" y="103.6">F6</text>
<text x="288.5" y="106.2">F5</text>
<text x="400" y="103.6">23</text>
<text x="400" y="106.2">24</text>
<text x="404.6" y="102.5">GND2</text>
<text x="404.6" y="105">GND3</text>
<text x="404.6" y="107.6">GND4</text>
<text x="421.8" y="102.5">TX_DESABLE</text>
<text x="431.6" y="107.6">SDA</text>
<text x="438.4" y="106.2">4</text>
<text x="107.6" y="111.3">R8</text>
<text x="107.6" y="113.8">R7</text>
<text x="112.5" y="112.7">MGTREFCLK0P_115</text>
<text x="239.6" y="111.3">G8</text>
<text x="239.6" y="113.8">G7</text>
<text x="244.6" y="112.7">MGTREFCLK0P_117</text>
<text x="400" y="108.7">25</text>
<text x="400" y="111.3">26</text>
<text x="400" y="113.8">27</text>
<text x="404.6" y="110.1">GND5</text>
<text x="404.6" y="112.7">GND6</text>
<text x="431.9" y="110.1">SCL</text>
<text x="438.4" y="108.7">5</text>
<text x="438.4" y="113.8">6</text>
<text x="107.3" y="118.9">U8</text>
<text x="112.5" y="115.2">MGTREFCLK0N_115</text>
<text x="156.5" y="118.9">W7</text>
<text x="240.2" y="118.9">J7</text>
<text x="244.6" y="115.2">MGTREFCLK0N_117</text>
<text x="400" y="116.3">28</text>
<text x="400" y="118.9">29</text>
<text x="404.6" y="115.2">GND7</text>
<text x="404.6" y="117.7">GND8</text>
<text x="425.3" y="115.2">MOD_ABS</text>
<text x="438.4" y="118.9">7</text>
<text x="107.3" y="121.4">U7</text>
<text x="112.5" y="122.8">MGTREFCLK1N_115</text>
<text x="112.5" y="120.3">MGTREFCLK1P_115</text>
<text x="132.5" y="120.3">MGTAVTTRCAL_115</text>
<text x="138.9" y="122.8">MGTRREF_115</text>
<text x="156.5" y="121.4">W8</text>
<text x="240.2" y="121.4">J8</text>
<text x="244.6" y="120.3">MGTREFCLK1N_117</text>
<text x="244.6" y="122.8">MGTREFCLK1P_117</text>
<text x="400" y="121.4">30</text>
<text x="400" y="124">31</text>
<text x="404.6" y="120.3">GND9</text>
<text x="404.6" y="122.8">GND10</text>
<text x="404.6" y="125.4">GND11</text>
<text x="432.2" y="120.3">RS0</text>
<text x="432.2" y="122.8">RS1</text>
<text x="438.4" y="121.4">9</text>
<text x="400" y="126.5">32</text>
<text x="404.6" y="127.9">GND12</text>
<text x="431.8" y="127.9">LOL</text>
<text x="438.4" y="126.5">8</text>
<text x="107.6" y="159.5">P2</text>
<text x="112.5" y="160.9">MGTXTXP0_116</text>
<text x="137.3" y="160.9">MGTXTXP2_116</text>
<text x="156.5" y="159.5">M2</text>
<text x="239.6" y="159.5">D2</text>
<text x="244.6" y="160.9">MGTXTXP0_118</text>
<text x="269.4" y="160.9">MGTXTXP2_118</text>
<text x="288.5" y="159.5">B2</text>
<text x="107.6" y="167.1">T6</text>
<text x="107.6" y="162.1">P1</text>
<text x="112.5" y="163.5">MGTXTXN0_116</text>
<text x="137.2" y="163.5">MGTXTXN2_116</text>
<text x="156.5" y="167.1">P6</text>
<text x="156.5" y="162.1">M1</text>
<text x="239.6" y="162.1">D1</text>
<text x="239.7" y="167.1">E4</text>
<text x="244.6" y="163.5">MGTXTXN0_118</text>
<text x="269.3" y="163.5">MGTXTXN2_118</text>
<text x="288.5" y="167.1">B6</text>
<text x="288.5" y="162.1">B1</text>
<text x="107.6" y="169.7">T5</text>
<text x="112.5" y="168.5">MGTXRXP0_116</text>
<text x="112.5" y="171.1">MGTXRXN0_116</text>
<text x="137.2" y="171.1">MGTXRXN2_116</text>
<text x="137.3" y="168.5">MGTXRXP2_116</text>
<text x="156.5" y="169.7">P5</text>
<text x="239.7" y="169.7">E3</text>
<text x="244.6" y="168.5">MGTXRXP0_118</text>
<text x="244.6" y="171.1">MGTXRXN0_118</text>
<text x="269.3" y="171.1">MGTXRXN2_118</text>
<text x="269.4" y="168.5">MGTXRXP2_118</text>
<text x="288.5" y="169.7">B5</text>
<text x="107.5" y="174.8">N4</text>
<text x="107.5" y="177.3">N3</text>
<text x="112.5" y="176.2">MGTXTXP1_116</text>
<text x="112.5" y="178.7">MGTXTXN1_116</text>
<text x="137.2" y="178.7">MGTXTXN3_116</text>
<text x="137.3" y="176.2">MGTXTXP3_116</text>
<text x="156.5" y="174.8">L4</text>
<text x="156.5" y="177.3">L3</text>
<text x="239.6" y="174.8">C4</text>
<text x="239.6" y="177.3">C3</text>
<text x="244.6" y="176.2">MGTXTXP1_118</text>
<text x="244.6" y="178.7">MGTXTXN1_118</text>
<text x="269.3" y="178.7">MGTXTXN3_118</text>
<text x="269.4" y="176.2">MGTXTXP3_118</text>
<text x="288.5" y="174.8">A4</text>
<text x="288.5" y="177.3">A3</text>
<text x="107.6" y="182.4">R4</text>
<text x="107.6" y="184.9">R3</text>
<text x="112.5" y="183.8">MGTXRXP1_116</text>
<text x="137.3" y="183.8">MGTXRXP3_116</text>
<text x="156.5" y="182.4">M6</text>
<text x="156.5" y="184.9">M5</text>
<text x="239.6" y="182.4">D6</text>
<text x="239.6" y="184.9">D5</text>
<text x="244.6" y="183.8">MGTXRXP1_118</text>
<text x="269.4" y="183.8">MGTXRXP3_118</text>
<text x="288.5" y="182.4">A8</text>
<text x="288.5" y="184.9">A7</text>
<text x="107.7" y="190">L8</text>
<text x="112.5" y="191.4">MGTREFCLK0P_116</text>
<text x="112.5" y="186.3">MGTXRXN1_116</text>
<text x="137.2" y="186.3">MGTXRXN3_116</text>
<text x="239.6" y="190">C8</text>
<text x="244.6" y="191.4">MGTREFCLK0P_118</text>
<text x="244.6" y="186.3">MGTXRXN1_118</text>
<text x="269.3" y="186.3">MGTXRXN3_118</text>
<text x="406.2" y="187.5">1</text>
<text x="409.7" y="188.9">OE</text>
<text x="418.5" y="188.9">VCC</text>
<text x="425.7" y="187.5">6</text>
<text x="107.5" y="197.6">N7</text>
<text x="107.7" y="192.5">L7</text>
<text x="112.5" y="193.9">MGTREFCLK0N_116</text>
<text x="239.6" y="192.5">C7</text>
<text x="239.7" y="197.6">E7</text>
<text x="244.6" y="193.9">MGTREFCLK0N_118</text>
<text x="406.2" y="192.5">2</text>
<text x="406.2" y="197.6">3</text>
<text x="409.7" y="193.9">NC</text>
<text x="420.5" y="193.9">O-</text>
<text x="425.7" y="192.5">5</text>
<text x="425.7" y="197.6">4</text>
<text x="107.5" y="200.2">N8</text>
<text x="112.5" y="199">MGTREFCLK1N_116</text>
<text x="112.5" y="201.6">MGTREFCLK1P_116</text>
<text x="239.7" y="200.2">E8</text>
<text x="244.6" y="199">MGTREFCLK1N_118</text>
<text x="244.6" y="201.6">MGTREFCLK1P_118</text>
<text x="409.7" y="199">GND</text>
<text x="420.5" y="199">O+</text>
<text x="436.1" y="258" transform="rotate(-90 436.1 258)">G</text>
<text x="168.5" y="266.2">B7</text>
<text x="168.5" y="268.7">D7</text>
<text x="173.5" y="267.6">MGTAVCC</text>
<text x="204" y="267.6">MGTAVTT</text>
<text x="217.4" y="266.2">B3</text>
<text x="217.4" y="268.7">C5</text>
<text x="431.9" y="266.1" transform="rotate(-90 431.9 266.1)">D</text>
<text x="440.7" y="266" transform="rotate(-90 440.7 266)">S</text>
<text x="168.7" y="271.3">F7</text>
<text x="168.7" y="273.8">H7</text>
<text x="173.5" y="270.1">MGTAVCC</text>
<text x="173.5" y="272.7">MGTAVCC</text>
<text x="173.5" y="275.2">MGTAVCC</text>
<text x="204" y="270.1">MGTAVTT</text>
<text x="204" y="272.7">MGTAVTT</text>
<text x="204" y="275.2">MGTAVTT</text>
<text x="217.4" y="271.3">D3</text>
<text x="217.4" y="273.8">E5</text>
<text x="168" y="278.9">M7</text>
<text x="168.5" y="276.4">K7</text>
<text x="168.6" y="281.4">P7</text>
<text x="173.5" y="277.8">MGTAVCC</text>
<text x="173.5" y="280.3">MGTAVCC</text>
<text x="204" y="277.8">MGTAVTT</text>
<text x="204" y="280.3">MGTAVTT</text>
<text x="217.4" y="276.4">F3</text>
<text x="217.4" y="278.9">G5</text>
<text x="217.4" y="281.4">H3</text>
<text x="173.5" y="282.8">MGTAVCC</text>
<text x="204" y="282.8">MGTAVTT</text>
<text x="204" y="285.4">MGTAVTT</text>
<text x="204" y="287.9">MGTAVTT</text>
<text x="217.4" y="284">J5</text>
<text x="217.4" y="286.5">K3</text>
<text x="204" y="290.5">MGTAVTT</text>
<text x="204" y="293">MGTAVTT</text>
<text x="217.4" y="289.1">L5</text>
<text x="217.4" y="291.6">M3</text>
<text x="436.1" y="291" transform="rotate(-90 436.1 291)">G</text>
<text x="204" y="295.5">MGTAVTT</text>
<text x="204" y="298.1">MGTAVTT</text>
<text x="217.4" y="294.1">N5</text>
<text x="217.4" y="296.7">P3</text>
<text x="217.4" y="299.2">R5</text>
<text x="431.9" y="299.1" transform="rotate(-90 431.9 299.1)">D</text>
<text x="440.7" y="299" transform="rotate(-90 440.7 299)">S</text>
<text x="168.3" y="304.3">V7</text>
<text x="168.6" y="301.8">T7</text>
<text x="173.5" y="303.2">MGTVCCAUX</text>
<text x="173.5" y="305.7">MGTVCCAUX</text>
<text x="204" y="300.6">MGTAVTT</text>
<text x="204" y="303.2">MGTAVTT</text>
<text x="204" y="305.7">MGTAVTT</text>
<text x="217.4" y="301.8">T3</text>
<text x="217.4" y="304.3">U5</text>
<text x="204" y="308.2">MGTAVTT</text>
<text x="204" y="310.8">MGTAVTT</text>
<text x="217.4" y="306.8">V3</text>
<text x="217.4" y="309.4">W5</text>
</g>
<g font-size="2.3" fill="#f00">
<text x="482.9" y="71.1">SFP_RX_P</text>
<text x="505" y="70.4">[6]</text>
<text x="327.5" y="72.1">+3.3V</text>
<text x="482.9" y="73.7">SFP_RX_N</text>
<text x="504.4" y="77.8">[6]</text>
<text x="505" y="72.9">[6]</text>
<text x="52.6" y="81.1">[6]</text>
<text x="52.6" y="83.6">[6]</text>
<text x="74.1" y="83.8">SFP_TX_N</text>
<text x="74.2" y="81.3">SFP_TX_P</text>
<text x="482.6" y="78.5">SFP_TX_P</text>
<text x="482.6" y="81">SFP_TX_N</text>
<text x="504.4" y="80.3">[6]</text>
<text x="52.6" y="88.7">[6]</text>
<text x="74.2" y="88.9">SFP_RX_P</text>
<text x="474.1" y="87.2">+3.3V</text>
<text x="52.6" y="91.2">[6]</text>
<text x="74.1" y="91.4">SFP_RX_N</text>
<text x="482.9" y="106.7">SFP_SDA</text>
<text x="505.5" y="106.5">[6]</text>
<text x="482.9" y="109.2">SFP_SCL</text>
<text x="505.5" y="109">[6]</text>
<text x="52.9" y="120.2">[6]</text>
<text x="52.9" y="123">[6]</text>
<text x="73.1" y="122.9">GTX_CLK_N</text>
<text x="73.2" y="120.1">GTX_CLK_P</text>
<text x="192.1" y="120.1">+1.2V_MGTAVTT</text>
<text x="427.8" y="165.4">+3.3V</text>
<text x="466.3" y="193">GTX_CLK_N</text>
<text x="488.7" y="193.3">[6]</text>
<text x="466.3" y="198.1">GTX_CLK_P</text>
<text x="488.7" y="198.4">[6]</text>
<text x="110.2" y="256.5">+1.0V_MGTAVCC</text>
<text x="262.7" y="255.3">+1.2V_MGTAVTT</text>
<text x="96.1" y="290.8">+1.8V</text>
<text x="141.5" y="292.9">+1.8V_MGTVCCAUX</text>
</g>
</svg>
